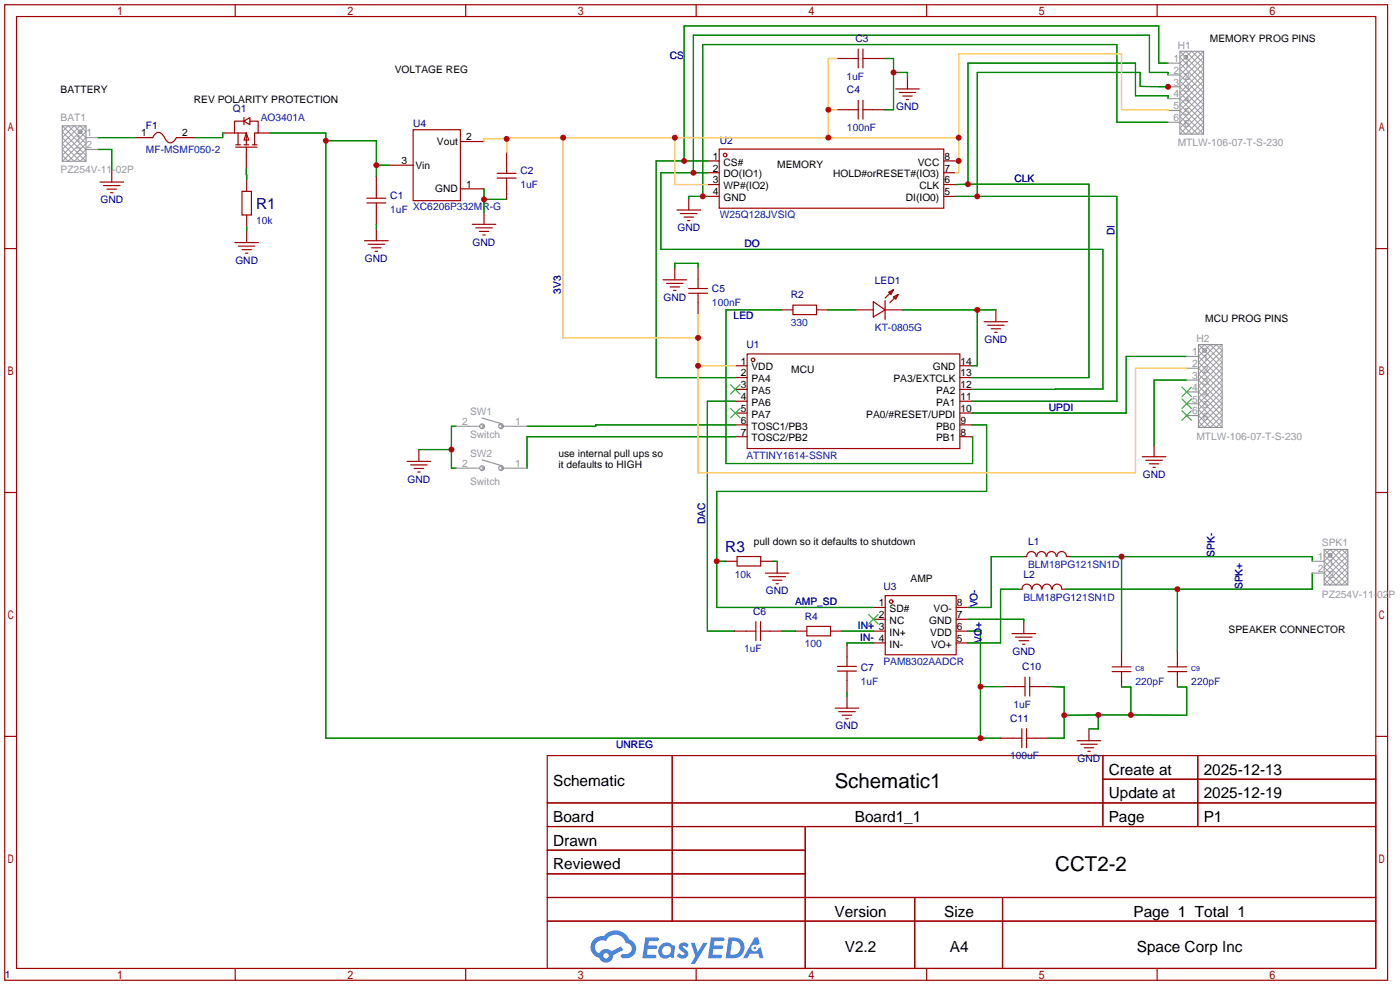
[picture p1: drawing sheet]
<svg xmlns="http://www.w3.org/2000/svg" width="301mm" height="212mm" viewBox="0 0 301 212" stroke-linecap="round" stroke-linejoin="round" font-family="sans-serif">
<circle cx="251" cy="18.6" r=".51" fill="#999"/>
<g fill="none" stroke="#a10000" stroke-width=".25">
<path d="M1 1h297.2v209.6h-297.2zM3.6 3.6h292.1v204.4h-292.1zM50.5 1v2.6M100.1 1v2.6M149.6 1v2.6M199.1 1v2.6M248.7 1v2.6M1 53.4h2.6M295.7 53.4h2.5M1 105.8h2.6M295.7 105.8h2.5M1 158.2h2.6"/>
<path d="M295.7 158.2h2.5M117.6 162.3h178.1v45.7h-178.1zM117.6 172.5h178.1M117.6 177.5h178.1M144.5 162.3v35.6M173 177.5v30.5M237 162.3v15.2M237 167.4h58.7M257.4 162.3v15.2M117.6 182.6h55.4M117.6 192.8h178.1M117.6 187.7h55.4"/>
<path d="M117.6 197.9h178.1M196.6 192.8v15.2M215.4 192.8v15.2M50.5 208v2.6M100.1 208v2.6M149.6 208v2.6M199.1 208v2.6M248.7 208v2.6"/>
</g>
<g fill="#5487ff">
<path d="M146.2 202.7a1.3 1.3 0 0 1 1.8 .3l-.4 .6a.54 .54 0 0 0-.9-.2l.1 .2a1.28 1.28 0 0 1 .8 2 1.53 1.53 0 0 1-2.2-.3l.5-.6 .8 .5a.31 .31 0 0 0 .4-.3 .31 .31 0 0 0-.3-.4 1.12 1.12 0 0 1-.6-1.8z"/>
<path d="M148.5 202.5h.8l.7 2 1.1-2h1l-2.8 4.6h-.9l1-1.7z"/>
<path d="M138.7 201.4h1.6a1.31 1.31 0 0 1 1.3 .2 .4 .4 0 0 1-.4 .5l-1.8 .1-.1 .9h1.7a.4 .4 0 0 1 .3 .4 .4 .4 0 0 1-.4 .4h-1.7l-.2 1.2h1.4a.46 .46 0 0 1 .5 0 .46 .46 0 0 1 .1 .5l-.3 .2h-2.7z"/>
<path d="M152.8 201.4h1.6a1.32 1.32 0 0 1 1.3 .2 .39 .39 0 0 1-.4 .5l-1.7 .1-.2 .9h1.7a.4 .4 0 0 1 .3 .4 .4 .4 0 0 1-.4 .4h-1.7l-.2 1.2h1.4a.46 .46 0 0 1 .5 0 .46 .46 0 0 1 .1 .5l-.3 .2h-2.7z"/>
<path d="M162.2 201.4h.7l.4 1.3-.7 .4a.75 .75 0 0 0-1.1 .3 .75 .75 0 0 0 .5 1 .75 .75 0 0 0 .9-.7l.6-.2 .6 2.3h-.9l-.2-.9h-1.9l-.5 .9h-.9z"/>
<path d="M156.6 201.4l-.7 4.4h1.5a2.27 2.27 0 0 0 2.6-2.2 2.27 2.27 0 0 0-2.7-2.2zM157.3 202.1a1.5 1.5 0 0 1 1.8 1.6 1.5 1.5 0 0 1-1.9 1.4h-.3z"/>
<path d="M142 203a1.6 1.6 0 0 0-.3 2.3 1.6 1.6 0 0 0 2.3 .2l.8 .3 .3-2.4-.2-.3-.4-.1a1.58 1.58 0 0 0-2.5 0zM142.6 203.5a.98 .98 0 0 1 1.6 .4 .98 .98 0 0 1-1.1 1.3 .94 .94 0 0 1-.8-.7 .94 .94 0 0 1 .3-1z"/>
<path d="M127.6 201.8a2.37 2.37 0 0 0 1.2 4 1.54 1.54 0 0 0 1.7 1 1.54 1.54 0 0 0 1.3-1.6l2.1-1.1-.4-.8-2.1 1a1.57 1.57 0 0 0-2.6 .5 1.5 1.5 0 0 1-.7-2.1 1.5 1.5 0 0 1 2.1-.5 2.23 2.23 0 0 1 2.3-1.4 2.23 2.23 0 0 1 2 1.8 1.16 1.16 0 0 1 1.3 1.1 1.16 1.16 0 0 1-1.1 1.2h-.7a.47 .47 0 0 0-.6 .4 .47 .47 0 0 0 .4 .5 2.17 2.17 0 0 0 2.6-.9 2.17 2.17 0 0 0-.4-2.7l-.8-.4a3.2 3.2 0 0 0-5.4-.7l-1.2 .1zM129.7 205.3a.58 .58 0 0 1 1.1 0 .58 .58 0 0 1-1.1 0z"/>
<circle cx="162.2" cy="203.6" r=".28"/>
</g>
<g fill="none" stroke="#a10000" stroke-width=".25">
<path d="M179.9 12.6h4.5M184.4 10.5v4.1M185.4 10.5v4.1M185.4 12.6h4.6M192.5 19.1h5.1M193.2 19.9h3.6M195 16.6v2.5M21.5 39.1h5.1M22.2 39.9h3.6M24 36.6v2.5M29 29.6h3.8l.7-.9 .7-.3 .7 .5 1.1 1.5 .6 .3 .6-.3 .7-.8h3.8M47.9 28.6h2.5"/>
<path d="M50.4 28.6h2.5v2.5M50.7 31.6h4.5M50.7 31.1h1M51.2 28.6v2.5M52.4 26l1.3-.7v1.5zM52.4 26h-2v2.6M52.4 25.3v1.5M52.4 31.1h1M52.9 28.6l.5 1.5h-1zM52.9 31.6v4.6M53 38.6v2.5M53.7 26h1.8v2.6h-.8v2.5"/>
<path d="M54.2 31.1h1M55.5 28.6h2.5M80.9 38v4.6M83.7 35.5h5.1M88.8 27.9h10.1v15.2h-10.1zM98.9 30.4h5.1M106.8 38.3h4.1M106.8 37.2h4.1M108.9 32.7v4.5M108.9 38.3v4.5M152 34.6h2.6M152 37.1h2.6"/>
<path d="M152 39.6h2.6M154.6 32h48.2v12.7h-48.2zM179.9 23.6h4.5M184.4 21.5v4.1M185.4 21.5v4.1M185.4 23.6h4.6M194 20.6h2M194.8 21.4h.5M202.8 34.6h2.6M202.8 37.1h2.6M202.8 39.6h2.6M23 40.6h2"/>
<path d="M23.8 41.4h.5M50.5 52.1h5.1M51.2 52.9h3.6M52 41.1h2v5.1h-2zM52 53.6h2M52.8 54.4h.5M53 46.2v2.5M53 49.6v2.5M78.3 51.7h5.1M78.8 43.6h4.1M78.8 42.6h4.1M79.1 52.5h3.6"/>
<path d="M79.9 53.2h2M80.6 54h.5M80.9 43.6v4.6M80.9 49.2v2.5M98.9 40.6h5.1M101.5 48.2h5.1M102.2 48.9h3.6M103 49.7h2M103.8 50.5h.5M104 45.6v2.6M145 57.6v2.5M145.5 45.1h5.1"/>
<path d="M146.2 45.9h3.6M147 46.6h2M147.8 47.4h.5M148 42.6v2.5M150 57.4v4.6M152 42.2h2.6M202.8 42.2h2.6M142.5 60.1h5.1M143.2 60.9h3.6M144 61.6h2M144.8 62.4h.5M148 63h4"/>
<path d="M148 62h4M150 63v4.6M158 78.6h2.6M160.6 76h45.7v20.3h-45.7zM167.9 66.6h2.5M170.4 65.5h5.1v2.1h-5.1zM175.5 66.6h2.5M183.9 66.6h3.8M187.7 64.8l2.5 1.8-2.5 1.5zM190.2 66.6h3.8M190.2 64.5v4.1M191 62.8l1-.6-.5 1.1z"/>
<path d="M192 63.8l1-.5-.5 1zM192 62.2l-1.8 1.8M193 63.3l-1.8 1.7M206.3 78.6h2.5M211.5 69.1h5.1M212.2 69.9h3.6M213 70.6h2M213.8 71.4h.5M214 66.6v2.5M87.5 99.1h5.1M88.2 99.9h3.6M90 96.6v2.5"/>
<path d="M158 81.1h2.6M158 83.6h2.6M158 86.2h2.6M158 88.7h2.6M158 91.3h2.6M158 93.8h2.6M206.3 81.1h2.5M206.3 83.6h2.5M206.3 86.2h2.5M206.3 88.7h2.5M206.3 91.3h2.5M206.3 93.8h2.5"/>
<path d="M245.5 98.1h5.1M246.2 98.9h3.6M247 99.6h2M248 95.6v2.5M89 100.6h2M89.8 101.4h.5M158.4 119.5h5.1v2.1h-5.1zM219.9 119.6h.7M220.6 119.6a1.01 1.01 0 0 1 1.1-1.1 1.01 1.01 0 0 1 1 1.1M222.8 119.6a1.01 1.01 0 0 1 1-1.1 1.01 1.01 0 0 1 1 1.1M225 119.6a1.01 1.01 0 0 1 1-1.1 1.01 1.01 0 0 1 1 1.1M227.1 119.6a1.01 1.01 0 0 1 1.1-1.1 1.01 1.01 0 0 1 1 1.1"/>
<path d="M229.3 119.6h.7M247.8 100.4h.5M155.9 120.6h2.5M157.9 135.6h4.5M162.4 133.5v4.1M163.4 135.6h4.6M163.4 133.5v4.1M163.5 120.6h2.5M164.5 123.1h5.1M165.2 123.9h3.6M166 124.6h2M166.8 125.4h.5"/>
<path d="M167 120.6v2.5M170.9 135.6h2.5M173.4 134.5h5.1v2.1h-5.1zM178.5 135.6h2.5M182 138.6v4.5M187.7 130.5h2.5M187.7 133h2.5M187.7 135.6h2.5M187.7 138.1h2.5M190.2 127.9h15.3v12.7h-15.3zM205.5 130.5h2.5M205.5 133h2.5"/>
<path d="M205.5 135.6h2.5M205.5 138.1h2.5M217.5 136.1h5.1M218.2 136.9h3.6M219 137.6h2M219.8 138.4h.5M220 133.6v2.5M221.7 126.6a1.01 1.01 0 0 0-1-1.1 1.01 1.01 0 0 0-1.1 1.1h-.7M221.8 126.6a1.01 1.01 0 0 1 1-1.1 1.01 1.01 0 0 1 1 1.1M224 126.6a1.01 1.01 0 0 1 1-1.1 1.01 1.01 0 0 1 1 1.1M226.1 126.6a1.01 1.01 0 0 1 1.1-1.1 1.01 1.01 0 0 1 1 1.1M228.3 126.6h.7"/>
<path d="M241 139.9v3.3M253 139.9v3.3M179.5 152.1h5.1M180 143.1h4M180 144.2h4M180.2 152.9h3.6M181 153.6h2M181.8 154.4h.5M182 144.2v4.5M182 149.6v2.5M215 158.6h4.6M215.7 147.5h4.6"/>
<path d="M219.6 156.5v4.1M220.3 145.5v4M220.6 158.6h4.6M220.6 156.5v4.1M221.3 147.5h4.6M221.3 145.5v4M231.5 159.1h5.1M232.2 159.9h3.6M234 156.6v2.5M239 144.3h4M239 143.2h4M241 144.3v3.3"/>
<path d="M251 144.3h4M251 143.2h4M253 144.3v3.3M233 160.6h2M233.8 161.4h.5"/>
<circle cx="155.8" cy="33.3" r=".38"/>
<circle cx="161.8" cy="77.3" r=".38"/>
<circle cx="191.5" cy="129.2" r=".38"/>
</g>
<g fill="none" stroke="#008700" stroke-width=".25">
<path d="M190 12.6h2v11h-2M192 15.6h3v1M251 18.6h-6v-3h-35v26.6M251 16.1v-.5h-4v-8h-98v29.5M251 13.6h-2v-8h-102v29M21 29.6h8M21 32.1h3v4.5M47.9 28.6v1h-6.2M52.9 36.2l.1 2.4M58 28.6h12v130h145M70 30.2h10.9v7.8M80.9 35.5h2.8"/>
<path d="M152 37.1h-10v16.5h95v30h-28.2M152 34.6h-11v46.5h17M208 39.6h26v41.5h-25.2M208 39.6h-2.6M251 26.3h-11v-16.7h-89v32.6M251 21.2v-.6h-7v-7h-36v26M53 48.7v.9M80.9 48.2v1M104 40.6v5M104 42.8h4.9M150 57.4v-.8h-5v1M152 42.2h-4v.4"/>
<path d="M205.4 42.2h34.6v44h-31.2M167.9 66.6h-11.9v33h53v-5.8h-.2M178 66.6h5.9M194 66.6h20M210 66.6v12h-1.2M255 76.6h-13v12.1h-33.2M90 96.6h7M98 91.6h-1v9h1M158 86.2h-6v49.4h5.9M158 91.3h-30v.3h-14.7M158 93.8h-44.7v6.8M208.8 91.3h3.2v14.3h-58v24.9h33.7"/>
<path d="M255 81.6h-7v14M219.9 119.6h-6.9v10.9h-5M230 119.6h52v1M241 119.6v20.3M154 120.6h1.9M166 120.6h1M168 135.6h2.9M181 135.6h6.7M187.7 138.1h-5.7v.5M208 135.6h2.7v23M208 133h12v.6M218.9 126.6h-3.9v11.5h-7"/>
<path d="M253 126.6v13.3M282 123.1v3.5h-53M182 148.7v.9M210.7 147.5h5M225.9 147.5l2.8 .1v11h-3.5M236 153.6h-7.3M236 153.6h7M236 153.6v3h-2M241 147.6h2v6M253 147.6h2v6h-12"/>
</g>
<path d="M157 82.6l2 2.1M157 87.7l2 2M159 82.6l-2 2.1M159 87.7l-2 2M254 83.2l2 2M254 85.7l2 2M254 88.2l2 2.1M256 83.2l-2 2M256 85.7l-2 2M256 88.2l-2 2.1M186.7 132l2 2M188.7 132l-2 2" fill="none" stroke="#3c3" stroke-width=".25"/>
<g fill="none" stroke="#999" stroke-width=".21">
<path d="M253.6 12.3l1.2-1.3 3.8 3.8-5 5.1 5 5.1-3.8 3.8-1.2-1.3 5-5-5-5.1 5-5.1-1.2-1.3-3.8 3.8 5 5.1-5 5.1 3.8 3.8 1.2-1.3-5-5 5-5.1zM253.6 11l5 5.1-5 5.1 5 5.1-2.5 2.5-2.5-2.5 5-5.1-5-5.1 5-5.1M255 12l.2 .1M255.2 12.5l-.2 .1M13.4 28.3l5.1 5.1-1.3 1.2-3.8-3.8 3.8-3.8 1.3 1.3-5.1 5.1 1.3 1.2 3.8-3.8-3.8-3.8zM13.4 34.6l5.1-5-2.6-2.6-2.5 2.6 5.1 5M13.4 27l5.1 5.1-2.6 2.5-2.5-2.5 5.1-5.1M17.4 28l.1 .1M17.5 28.5l-.1 .1M253.6 28.8l5-5.1-5-5.1 5-5-2.5-2.6-2.5 2.6 5 5-5 5.1 5 5.1M257.6 74l5 5.1-5 5.1 5 5.1-2.5 2.5-2.5-2.5 5-5.1-5-5.1 5-5.1M258.8 74l-1.2 1.3 5 5.1-5 5.1 5 5-1.2 1.3-3.8-3.8 5-5.1-5-5.1 3.8-3.8 1.2 1.3-5 5.1 5 5.1-5 5 1.2 1.3 3.8-3.8-5-5.1 5-5.1z"/>
<path d="M259 75l.2 .1M259.2 75.5l-.2 .1M103.4 91.1l.7 .7M104.1 91.4l-.7 .6M107.5 91.1l.6 .7M108.1 91.4l-.6 .6M257.6 91.8l5-5.1-5-5.1 5-5-2.5-2.6-2.5 2.6 5 5-5 5.1 5 5.1M103.4 100.1l.7 .7M104.1 100.4l-.7 .6M107.5 100.1l.6 .7M108.1 100.4l-.6 .6M284.6 119.3l5 5.1-1.2 1.2-3.8-3.8 3.8-3.8 1.2 1.3-5 5.1 1.2 1.2 3.8-3.8-3.8-3.8z"/>
<path d="M284.6 118l5 5.1-2.5 2.5-2.5-2.5 5-5.1M286 119l.2 .1M286.2 119.5l-.2 .1M284.6 125.6l5-5-2.5-2.6-2.5 2.6 5 5"/>
</g>
<g fill="none" stroke="#999" stroke-width=".25">
<path d="M251 13.6h2.6M251 16.1h2.6M251 18.6h2.6M253.6 11h5v17.8h-5zM13.4 27h5.1v7.6h-5.1zM18.5 29.6h2.5M18.5 32.1h2.5M251 21.2h2.6M251 23.7h2.6M251 26.3h2.6M255 76.6h2.6M255 79.1h2.6"/>
<path d="M257.6 74h5v17.8h-5zM98 91.6h5.1M103.6 98.8l4.3 1.3M103.6 89.8l4.3 1.3M108.2 91.6h5.1M255 81.6h2.6M255 84.2h2.6M255 86.7h2.6M255 89.3h2.6M98 100.6h5.1M108.2 100.6h5.1M284.6 118h5v7.6h-5z"/>
<path d="M282 120.6h2.6M282 123.1h2.6"/>
<circle cx="254.8" cy="12.3" r=".38"/>
<circle cx="17.2" cy="28.3" r=".38"/>
<circle cx="258.8" cy="75.3" r=".38"/>
<circle cx="103.6" cy="91.6" r=".51"/>
<circle cx="107.7" cy="91.6" r=".51"/>
<circle cx="103.6" cy="100.6" r=".51"/>
<circle cx="107.7" cy="100.6" r=".51"/>
<circle cx="285.8" cy="119.3" r=".38"/>
</g>
<path d="M179.9 12.6h-1.9v17M108.9 29.8h-4.9v.6M121 29.6v43h29M145 29.6v10h7M178 23.6h1.9M205.4 34.6h.6M206 29.6h-97.1v3.1M251 23.7v-.1h-10v-12h-35v25.5h-.6M150 67.6v34h94v-22.5h11M150 78.6h8" fill="none" stroke="#fc6" stroke-width=".25"/>
<g fill="#c00">
<circle cx="104" cy="42.8" r=".64"/>
<circle cx="80.9" cy="35.5" r=".63"/>
<circle cx="70" cy="30.2" r=".63"/>
<circle cx="210.7" cy="158.6" r=".64"/>
<circle cx="210.7" cy="147.5" r=".64"/>
<circle cx="151" cy="42.2" r=".64"/>
<circle cx="210" cy="42.2" r=".63"/>
<circle cx="251" cy="18.6" r=".63"/>
<circle cx="149" cy="37.1" r=".64"/>
<circle cx="154" cy="120.6" r=".63"/>
<circle cx="147" cy="34.6" r=".64"/>
<circle cx="192" cy="15.6" r=".64"/>
<circle cx="210" cy="66.6" r=".63"/>
<circle cx="253" cy="126.6" r=".63"/>
<circle cx="241" cy="119.6" r=".63"/>
<circle cx="208" cy="39.6" r=".63"/>
<circle cx="97" cy="96.6" r=".64"/>
<circle cx="178" cy="23.6" r=".63"/>
<circle cx="178" cy="29.6" r=".63"/>
<circle cx="206" cy="29.6" r=".63"/>
<circle cx="206" cy="34.6" r=".63"/>
<circle cx="145" cy="29.6" r=".64"/>
<circle cx="121" cy="29.6" r=".64"/>
<circle cx="150" cy="72.6" r=".63"/>
<circle cx="150" cy="78.6" r=".63"/>
<circle cx="108.9" cy="29.8" r=".63"/>
<circle cx="228.7" cy="153.6" r=".63"/>
<circle cx="236" cy="153.6" r=".63"/>
<circle cx="243" cy="153.6" r=".63"/>
</g>
<g font-size="4.4">
<text x="179.4" y="169.2">Schematic1</text>
<text x="226.8" y="187">CCT2-2</text>
</g>
<g font-size="3.3" fill="#000080">
<text x="55" y="44.8">R1</text>
<text x="155.9" y="118.6">R3</text>
</g>
<g font-size="3.3">
<text x="238.3" y="166.4">Create at</text>
<text x="258.7" y="166.4">2025-12-13</text>
<text x="118.9" y="168.9">Schematic</text>
<text x="238.3" y="171.5">Update at</text>
<text x="258.7" y="171.5">2025-12-19</text>
<text x="118.9" y="176.6">Board</text>
<text x="183.7" y="176.6">Board1_1</text>
<text x="238.3" y="176.6">Page</text>
<text x="258.7" y="176.6">P1</text>
<text x="118.9" y="181.6">Drawn</text>
<text x="118.9" y="186.7">Reviewed</text>
<text x="179.3" y="196.9">Version</text>
<text x="202.9" y="196.9">Size</text>
<text x="243.6" y="196.9">Page 1 Total 1</text>
<text x="181.5" y="204.5">V2.2</text>
<text x="204.1" y="204.5">A4</text>
<text x="244.3" y="204.5">Space Corp Inc</text>
</g>
<g font-size="2.2" fill="#000080">
<text x="183.9" y="9.1">C3</text>
<text x="182" y="20.1">C4</text>
<text x="192.6" y="23.7">GND</text>
<text x="31.4" y="27.8">F1</text>
<text x="50" y="24.1">Q1</text>
<text x="88.8" y="27.4">U4</text>
<text x="154.7" y="30.9">U2</text>
<text x="111.9" y="37.3">C2</text>
<text x="21.6" y="43.7">GND</text>
<text x="83.9" y="42.7">C1</text>
<text x="101.6" y="52.8">GND</text>
<text x="145.6" y="49.7">GND</text>
<text x="50.6" y="56.7">GND</text>
<text x="78.4" y="56.3">GND</text>
<text x="142.6" y="64.7">GND</text>
<text x="153" y="62.7">C5</text>
<text x="169.9" y="64.1">R2</text>
<text x="188" y="61.1">LED1</text>
<text x="160.4" y="74.7">U1</text>
<text x="211.6" y="73.7">GND</text>
<text x="87.6" y="103.7">GND</text>
<text x="245.6" y="102.7">GND</text>
<text x="220.9" y="117.1">L1</text>
<text x="219.9" y="124.1">L2</text>
<text x="164.6" y="127.7">GND</text>
<text x="189.9" y="126.8">U3</text>
<text x="161.9" y="132.1">C6</text>
<text x="172.9" y="133.1">R4</text>
<text x="217.6" y="140.7">GND</text>
<text x="219.7" y="144">C10</text>
<text x="185" y="144.1">C7</text>
<text x="217.1" y="155.1">C11</text>
<text x="179.6" y="156.7">GND</text>
<text x="231.6" y="163.7">GND</text>
<text x="1" y="210.1">1</text>
</g>
<g font-size="2.2" fill="#999">
<text x="253.1" y="10.4">H1</text>
<text x="252.2" y="13.3">1</text>
<text x="252.2" y="15.9">2</text>
<text x="254.5" y="14.6">1</text>
<text x="254.5" y="17.1">2</text>
<text x="252.2" y="18.4">3</text>
<text x="252.2" y="20.9">4</text>
<text x="252.2" y="23.5">5</text>
<text x="254.5" y="19.7">3</text>
<text x="254.5" y="22.2">4</text>
<text x="13" y="26.1">BAT1</text>
<text x="18.6" y="29.3">1</text>
<text x="252.2" y="26">6</text>
<text x="254.5" y="24.7">5</text>
<text x="254.5" y="27.3">6</text>
<text x="16.3" y="30.6">1</text>
<text x="16.3" y="33.1">2</text>
<text x="18.6" y="31.9">2</text>
<text x="253.1" y="31.4">MTLW-106-07-T-S-230</text>
<text x="13" y="37.1">PZ254V-11-02P</text>
<text x="256.2" y="76.3">1</text>
<text x="257.1" y="73.4">H2</text>
<text x="258.5" y="77.6">1</text>
<text x="256.2" y="78.8">2</text>
<text x="256.2" y="81.4">3</text>
<text x="256.2" y="83.9">4</text>
<text x="258.5" y="80.1">2</text>
<text x="258.5" y="82.7">3</text>
<text x="101" y="89.1">SW1</text>
<text x="256.2" y="86.5">5</text>
<text x="256.2" y="89">6</text>
<text x="258.5" y="85.2">4</text>
<text x="258.5" y="87.7">5</text>
<text x="99.3" y="91.3">2</text>
<text x="101" y="94.1">Switch</text>
<text x="110.7" y="91.3">1</text>
<text x="257.1" y="94.4">MTLW-106-07-T-S-230</text>
<text x="258.5" y="90.3">6</text>
<text x="99.3" y="100.3">2</text>
<text x="101" y="98.1">SW2</text>
<text x="110.7" y="100.3">1</text>
<text x="101" y="104.1">Switch</text>
<text x="284.1" y="117.3">SPK1</text>
<text x="283.2" y="120.3">1</text>
<text x="283.2" y="122.9">2</text>
<text x="285.5" y="121.6">1</text>
<text x="285.5" y="124.1">2</text>
<text x="284.1" y="128.3">PZ254V-11-02P</text>
</g>
<g font-size="2.2">
<text x="260" y="9.1">MEMORY PROG PINS</text>
<text x="84.8" y="15.8">VOLTAGE REG</text>
<text x="13" y="20.1">BATTERY</text>
<text x="41.7" y="22.1">REV POLARITY PROTECTION</text>
<text x="30.3" y="29.3">1</text>
<text x="39.2" y="29.3">2</text>
<text x="86.3" y="35.2">3</text>
<text x="93.9" y="31.2">Vout</text>
<text x="100.2" y="30.2">2</text>
<text x="153.2" y="34.3">1</text>
<text x="155.5" y="35.6">CS#</text>
<text x="197.2" y="35.6">VCC</text>
<text x="202.9" y="34.3">8</text>
<text x="89.3" y="36.2">Vin</text>
<text x="93.5" y="41.3">GND</text>
<text x="100.2" y="40.3">1</text>
<text x="153.2" y="36.9">2</text>
<text x="153.2" y="39.4">3</text>
<text x="153.2" y="41.9">4</text>
<text x="155.5" y="38.1">DO(IO1)</text>
<text x="155.5" y="40.7">WP#(IO2)</text>
<text x="167" y="36.1">MEMORY</text>
<text x="179" y="38.1">HOLD#orRESET#(IO3)</text>
<text x="197.6" y="40.7">CLK</text>
<text x="202.9" y="41.9">5</text>
<text x="202.9" y="39.4">6</text>
<text x="202.9" y="36.9">7</text>
<text x="155.5" y="43.2">GND</text>
<text x="194.7" y="43.2">DI(IO0)</text>
<text x="259" y="69.1">MCU PROG PINS</text>
<text x="159.2" y="78.3">1</text>
<text x="159.2" y="80.8">2</text>
<text x="159.2" y="83.4">3</text>
<text x="161.5" y="79.6">VDD</text>
<text x="161.5" y="82.1">PA4</text>
<text x="170" y="80.1">MCU</text>
<text x="192" y="82.1">PA3/EXTCLK</text>
<text x="200.4" y="79.6">GND</text>
<text x="206.4" y="83.4">12</text>
<text x="206.4" y="80.8">13</text>
<text x="206.4" y="78.3">14</text>
<text x="159.2" y="85.9">4</text>
<text x="159.2" y="88.5">5</text>
<text x="161.5" y="84.7">PA5</text>
<text x="161.5" y="87.2">PA6</text>
<text x="161.5" y="89.7">PA7</text>
<text x="186.2" y="89.7">PA0/#RESET/UPDI</text>
<text x="201.2" y="87.2">PA1</text>
<text x="201.2" y="84.7">PA2</text>
<text x="206.4" y="88.5">10</text>
<text x="206.4" y="85.9">11</text>
<text x="159.2" y="91">6</text>
<text x="159.2" y="93.5">7</text>
<text x="161.5" y="92.3">TOSC1/PB3</text>
<text x="161.5" y="94.8">TOSC2/PB2</text>
<text x="201.2" y="94.8">PB1</text>
<text x="201.2" y="92.3">PB0</text>
<text x="206.4" y="93.5">8</text>
<text x="206.4" y="91">9</text>
<text x="120" y="98.1">use internal pull ups so</text>
<text x="120" y="100.6">it defaults to HIGH</text>
<text x="162" y="117.1">pull down so it defaults to shutdown</text>
<text x="195.7" y="125">AMP</text>
<text x="188.9" y="130.2">1</text>
<text x="191.2" y="131.5">SD#</text>
<text x="200.6" y="131.5">VO-</text>
<text x="205.6" y="130.2">8</text>
<text x="188.9" y="132.8">2</text>
<text x="191.2" y="134">NC</text>
<text x="191.2" y="136.6">IN+</text>
<text x="199.7" y="134">GND</text>
<text x="199.9" y="136.6">VDD</text>
<text x="205.6" y="137.9">5</text>
<text x="205.6" y="135.3">6</text>
<text x="205.6" y="132.8">7</text>
<text x="264" y="136.1">SPEAKER CONNECTOR</text>
<text x="191.2" y="139.1">IN-</text>
<text x="200.1" y="139.1">VO+</text>
</g>
<g font-size="2.2" fill="#00f">
<text x="144" y="12.6">CS</text>
<text x="181.9" y="17.1">1uF</text>
<text x="56" y="26.1">AO3401A</text>
<text x="182" y="28.1">100nF</text>
<text x="31.4" y="32.8">MF-MSMF050-2</text>
<text x="111.9" y="40.3">1uF</text>
<text x="218" y="39.1">CLK</text>
<text x="83.9" y="45.7">1uF XC6206P332MR-G</text>
<text x="154.7" y="46.9">W25Q128JVSIQ</text>
<text x="55" y="48.1">10k</text>
<text x="160" y="53.1">DO</text>
<text x="239.5" y="50.6" transform="rotate(-90 239.5 50.6)">DI</text>
<text x="120.5" y="63.1" transform="rotate(-90 120.5 63.1)">3V3</text>
<text x="153" y="65.7">100nF</text>
<text x="157.7" y="68.6">LED</text>
<text x="169.9" y="70.1">330</text>
<text x="188" y="71.1">KT-0805G</text>
<text x="225.4" y="88.2">UPDI</text>
<text x="160.4" y="98.7">ATTINY1614-SSNR</text>
<text x="151.5" y="112.6" transform="rotate(-90 151.5 112.6)">DAC</text>
<text x="261" y="119.6" transform="rotate(-90 261 119.6)">SPK-</text>
<text x="157.9" y="124.1">10k</text>
<text x="220.9" y="122.1">BLM18PG121SN1D</text>
<text x="170.9" y="130">AMP_SD</text>
<text x="210" y="130.5" transform="rotate(-90 210 130.5)">VO-</text>
<text x="219.9" y="129.1">BLM18PG121SN1D</text>
<text x="267" y="126.6" transform="rotate(-90 267 126.6)">SPK+</text>
<text x="184.4" y="135.1">IN+ 3</text>
<text x="184.9" y="137.6">IN- 4</text>
<text x="159.9" y="140.1">1uF</text>
<text x="172.9" y="139.1">100</text>
<text x="189.9" y="142.8">PAM8302AADCR</text>
<text x="211" y="138.1" transform="rotate(-90 211 138.1)">VO+</text>
<text x="185" y="147.1">1uF</text>
<text x="244" y="147.1">220pF</text>
<text x="256" y="147.1">220pF</text>
<text x="217.8" y="152">1uF</text>
<text x="132.4" y="160.6">UNREG</text>
<text x="217.1" y="163.1">100uF</text>
</g>
<g font-size="1.5" fill="#000080">
<text x="244" y="144.2">C8</text>
<text x="256" y="144.2">C9</text>
</g>
</svg>
